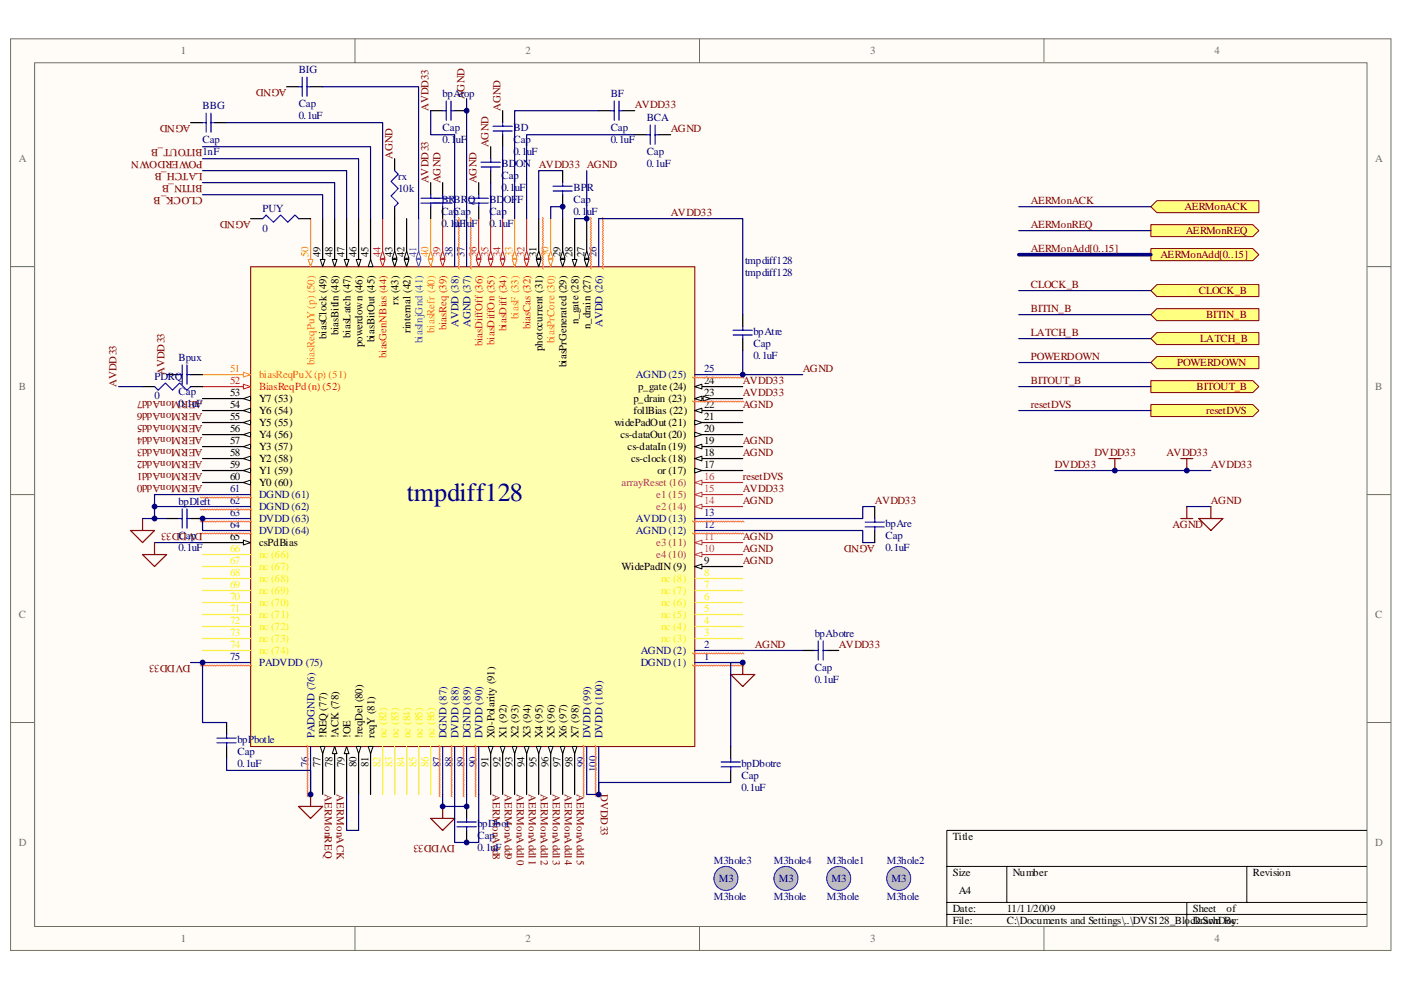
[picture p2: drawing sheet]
<svg xmlns="http://www.w3.org/2000/svg" width="297mm" height="210mm" viewBox="0 0 297 210" stroke-linecap="round" stroke-linejoin="round" font-family="sans-serif">
<path d="M2.3 8.3h292.6v193.3h-292.6z" fill="#fffcf8"/>
<path d="M2.2 8.2h292.7v193.4h-292.7z" fill="none" stroke="#706f64" stroke-width=".21"/>
<path d="M7.4 13.3h282.4v183.2h-282.4z" fill="#fffcf8"/>
<g fill="none" stroke="#706f64" stroke-width=".21">
<path d="M7.3 13.3h282.5v183.2h-282.5zM75.3 8.2v5.1M148.3 8.2v5.1M221.3 8.2v5.1M2.2 56.6h5.1M289.8 56.6h5.1M2.2 104.9h5.1M289.8 104.9h5.1M2.2 153.2h5.1M289.8 153.2h5.1M75.3 196.5v5.1M148.3 196.5v5.1"/>
<path d="M221.3 196.5v5.1"/>
</g>
<path d="M289.8 176.1h-89.1v20.4M200.7 183.8h89.1M200.7 191.4h89.1M200.7 194h89.1M213.5 183.8v7.6M251.6 191.4v5.1M264.3 183.8v7.6" fill="none" stroke="#000" stroke-width=".21"/>
<path d="M53.2 56.6h94.1v101.7h-94.1z" fill="#ffffb0"/>
<path d="M53.1 56.6h94.2v101.7h-94.2z" fill="none" stroke="#800000" stroke-width=".21"/>
<path d="M126.9 158.3v10.2" fill="none" stroke="#11037e" stroke-width=".25"/>
<path d="M126.2 158.1l.2 .2-.2 .3 .2 .2-.2 .3 .2 .2-.2 .3 .2 .3-.2 .2 .2 .3-.2 .2 .2 .3-.2 .2 .2 .3-.2 .2 .2 .3-.2 .2 .2 .3-.2 .2 .2 .3-.2 .3 .2 .2-.2 .3 .2 .2-.2 .3 .2 .2-.2 .3 .2 .3-.2 .2 .2 .3-.2 .2 .2 .3-.2 .2 .2 .3-.2 .2 .2 .3-.2 .2 .2 .3-.2 .2 .2 .3-.2 .3 .2 .2-.2 .3 .2 .2" fill="none" stroke="#ff8040" stroke-width=".21"/>
<path d="M121.8 158.3v10.2" fill="none" stroke="#000" stroke-width=".25"/>
<path d="M121.3 158.3h1l-.5 1.6z" fill="#fffcf8" stroke="#000" stroke-width=".21"/>
<path d="M119.3 158.3v10.2" fill="none" stroke="#000" stroke-width=".25"/>
<path d="M118.8 158.3h1l-.5 1.6z" fill="#fffcf8" stroke="#000" stroke-width=".21"/>
<path d="M124.4 158.3v10.2" fill="none" stroke="#11037e" stroke-width=".25"/>
<path d="M123.6 158.1l.3 .2-.3 .3 .3 .2-.3 .3 .3 .2-.3 .3 .3 .3-.3 .2 .3 .3-.3 .2 .3 .3-.3 .2 .3 .3-.3 .2 .3 .3-.3 .2 .3 .3-.3 .2 .3 .3-.3 .3 .3 .2-.3 .3 .3 .2-.3 .3 .3 .2-.3 .3 .3 .3-.3 .2 .3 .3-.3 .2 .3 .3-.3 .2 .3 .3-.3 .2 .3 .3-.3 .2 .3 .3-.3 .2 .3 .3-.3 .3 .3 .2-.3 .3 .3 .2" fill="none" stroke="#ff8040" stroke-width=".21"/>
<path d="M116.8 158.3v10.2" fill="none" stroke="#000" stroke-width=".25"/>
<path d="M116.2 158.3h1.1l-.5 1.6z" fill="#fffcf8" stroke="#000" stroke-width=".21"/>
<path d="M114.2 158.3v10.2" fill="none" stroke="#000" stroke-width=".25"/>
<path d="M113.7 158.3h1l-.5 1.6z" fill="#fffcf8" stroke="#000" stroke-width=".21"/>
<path d="M111.7 158.3v10.2" fill="none" stroke="#000" stroke-width=".25"/>
<path d="M111.1 158.3h1.1l-.5 1.6z" fill="#fffcf8" stroke="#000" stroke-width=".21"/>
<path d="M109.1 158.3v10.2" fill="none" stroke="#000" stroke-width=".25"/>
<path d="M108.6 158.3h1l-.5 1.6z" fill="#fffcf8" stroke="#000" stroke-width=".21"/>
<path d="M106.6 158.3v10.2" fill="none" stroke="#000" stroke-width=".25"/>
<path d="M106.1 158.3h1l-.5 1.6z" fill="#fffcf8" stroke="#000" stroke-width=".21"/>
<path d="M104 158.3v10.2" fill="none" stroke="#000" stroke-width=".25"/>
<path d="M103.5 158.3h1l-.5 1.6z" fill="#fffcf8" stroke="#000" stroke-width=".21"/>
<path d="M93.8 158.3v10.2M96.4 158.3v10.2M98.9 158.3v10.2M101.5 158.3v10.2" fill="none" stroke="#11037e" stroke-width=".25"/>
<path d="M93.1 158.1l.2 .2-.2 .3 .2 .2-.2 .3 .2 .2-.2 .3 .2 .3-.2 .2 .2 .3-.2 .2 .2 .3-.2 .2 .2 .3-.2 .2 .2 .3-.2 .2 .2 .3-.2 .2 .2 .3-.2 .3 .2 .2-.2 .3 .2 .2-.2 .3 .2 .2-.2 .3 .2 .3-.2 .2 .2 .3-.2 .2 .2 .3-.2 .2 .2 .3-.2 .2 .2 .3-.2 .2 .2 .3-.2 .2 .2 .3-.2 .3 .2 .2-.2 .3 .2 .2M95.6 158.1l.3 .2-.3 .3 .3 .2-.3 .3 .3 .2-.3 .3 .3 .3-.3 .2 .3 .3-.3 .2 .3 .3-.3 .2 .3 .3-.3 .2 .3 .3-.3 .2 .3 .3-.3 .2 .3 .3-.3 .3 .3 .2-.3 .3 .3 .2-.3 .3 .3 .2-.3 .3 .3 .3-.3 .2 .3 .3-.3 .2 .3 .3-.3 .2 .3 .3-.3 .2 .3 .3-.3 .2 .3 .3-.3 .2 .3 .3-.3 .3 .3 .2-.3 .3 .3 .2M98.2 158.1l.2 .2-.2 .3 .2 .2-.2 .3 .2 .2-.2 .3 .2 .3-.2 .2 .2 .3-.2 .2 .2 .3-.2 .2 .2 .3-.2 .2 .2 .3-.2 .2 .2 .3-.2 .2 .2 .3-.2 .3 .2 .2-.2 .3 .2 .2-.2 .3 .2 .2-.2 .3 .2 .3-.2 .2 .2 .3-.2 .2 .2 .3-.2 .2 .2 .3-.2 .2 .2 .3-.2 .2 .2 .3-.2 .2 .2 .3-.2 .3 .2 .2-.2 .3 .2 .2M100.7 158.1l.3 .2-.3 .3 .3 .2-.3 .3 .3 .2-.3 .3 .3 .3-.3 .2 .3 .3-.3 .2 .3 .3-.3 .2 .3 .3-.3 .2 .3 .3-.3 .2 .3 .3-.3 .2 .3 .3-.3 .3 .3 .2-.3 .3 .3 .2-.3 .3 .3 .2-.3 .3 .3 .3-.3 .2 .3 .3-.3 .2 .3 .3-.3 .2 .3 .3-.3 .2 .3 .3-.3 .2 .3 .3-.3 .2 .3 .3-.3 .3 .3 .2-.3 .3 .3 .2" fill="none" stroke="#ff8040" stroke-width=".21"/>
<path d="M81.1 158.3v10.2M83.7 158.3v10.2M86.2 158.3v10.2M88.7 158.3v10.2M91.3 158.3v10.2" fill="none" stroke="#fdf101" stroke-width=".25"/>
<path d="M78.6 158.3v10.2" fill="none" stroke="#000" stroke-width=".25"/>
<path d="M78.1 158.3h1l-.5 1.6z" fill="#fffcf8" stroke="#000" stroke-width=".21"/>
<path d="M76 158.3v10.2" fill="none" stroke="#000" stroke-width=".25"/>
<path d="M75.5 158.3h1l-.5 1.6z" fill="#fffcf8" stroke="#000" stroke-width=".21"/>
<path d="M73.5 158.3v10.2" fill="none" stroke="#000" stroke-width=".25"/>
<path d="M73.5 158.3l.5 1.6h-1z" fill="#fffcf8" stroke="#000" stroke-width=".21"/>
<path d="M70.9 158.3v10.2" fill="none" stroke="#000" stroke-width=".25"/>
<path d="M70.9 158.3l.6 1.6h-1.1z" fill="#fffcf8" stroke="#000" stroke-width=".21"/>
<path d="M68.4 158.3v10.2" fill="none" stroke="#000" stroke-width=".25"/>
<path d="M67.9 158.3h1l-.5 1.6z" fill="#fffcf8" stroke="#000" stroke-width=".21"/>
<path d="M42.9 140.5h10.2M65.8 158.3v10.2" fill="none" stroke="#11037e" stroke-width=".25"/>
<path d="M42.4 141l.3 .3 .2-.3 .3 .3 .3-.3 .2 .3 .3-.3 .2 .3 .3-.3 .2 .3 .3-.3 .2 .3 .3-.3 .2 .3 .3-.3 .3 .3 .2-.3 .3 .3 .2-.3 .3 .3 .2-.3 .3 .3 .2-.3 .3 .3 .3-.3 .2 .3 .3-.3 .2 .3 .3-.3 .2 .3 .3-.3 .2 .3 .3-.3 .2 .3 .3-.3 .2 .3 .3-.3 .3 .3 .2-.3 .3 .3 .2-.3 .3 .3 .2-.3 .3 .3M65.1 158.1l.2 .2-.2 .3 .2 .2-.2 .3 .2 .2-.2 .3 .2 .3-.2 .2 .2 .3-.2 .2 .2 .3-.2 .2 .2 .3-.2 .2 .2 .3-.2 .2 .2 .3-.2 .2 .2 .3-.2 .3 .2 .2-.2 .3 .2 .2-.2 .3 .2 .2-.2 .3 .2 .3-.2 .2 .2 .3-.2 .2 .2 .3-.2 .2 .2 .3-.2 .2 .2 .3-.2 .2 .2 .3-.2 .2 .2 .3-.2 .3 .2 .2-.2 .3 .2 .2" fill="none" stroke="#ff8040" stroke-width=".21"/>
<path d="M42.9 117.6h10.2M42.9 132.9h10.2M42.9 138h10.2M42.9 135.4h10.2M42.9 130.3h10.2M42.9 127.8h10.2M42.9 125.2h10.2M42.9 122.7h10.2M42.9 120.2h10.2" fill="none" stroke="#fdf101" stroke-width=".25"/>
<path d="M42.9 115.1h10.2" fill="none" stroke="#000" stroke-width=".25"/>
<path d="M51.6 114.6l1.5 .5-1.5 .5z" fill="#fffcf8" stroke="#000" stroke-width=".21"/>
<path d="M42.9 112.5h10.2M42.9 110h10.2M42.9 107.4h10.2M42.9 104.9h10.2" fill="none" stroke="#11037e" stroke-width=".25"/>
<path d="M42.4 113l.3 .3 .2-.3 .3 .3 .3-.3 .2 .3 .3-.3 .2 .3 .3-.3 .2 .3 .3-.3 .2 .3 .3-.3 .2 .3 .3-.3 .3 .3 .2-.3 .3 .3 .2-.3 .3 .3 .2-.3 .3 .3 .2-.3 .3 .3 .3-.3 .2 .3 .3-.3 .2 .3 .3-.3 .2 .3 .3-.3 .2 .3 .3-.3 .2 .3 .3-.3 .2 .3 .3-.3 .3 .3 .2-.3 .3 .3 .2-.3 .3 .3 .2-.3 .3 .3M42.4 110.5l.3 .2 .2-.2 .3 .2 .3-.2 .2 .2 .3-.2 .2 .2 .3-.2 .2 .2 .3-.2 .2 .2 .3-.2 .2 .2 .3-.2 .3 .2 .2-.2 .3 .2 .2-.2 .3 .2 .2-.2 .3 .2 .2-.2 .3 .2 .3-.2 .2 .2 .3-.2 .2 .2 .3-.2 .2 .2 .3-.2 .2 .2 .3-.2 .2 .2 .3-.2 .2 .2 .3-.2 .3 .2 .2-.2 .3 .2 .2-.2 .3 .2 .2-.2 .3 .2M42.4 107.9l.3 .3 .2-.3 .3 .3 .3-.3 .2 .3 .3-.3 .2 .3 .3-.3 .2 .3 .3-.3 .2 .3 .3-.3 .2 .3 .3-.3 .3 .3 .2-.3 .3 .3 .2-.3 .3 .3 .2-.3 .3 .3 .2-.3 .3 .3 .3-.3 .2 .3 .3-.3 .2 .3 .3-.3 .2 .3 .3-.3 .2 .3 .3-.3 .2 .3 .3-.3 .2 .3 .3-.3 .3 .3 .2-.3 .3 .3 .2-.3 .3 .3 .2-.3 .3 .3M42.4 105.4l.3 .3 .2-.3 .3 .3 .3-.3 .2 .3 .3-.3 .2 .3 .3-.3 .2 .3 .3-.3 .2 .3 .3-.3 .2 .3 .3-.3 .3 .3 .2-.3 .3 .3 .2-.3 .3 .3 .2-.3 .3 .3 .2-.3 .3 .3 .3-.3 .2 .3 .3-.3 .2 .3 .3-.3 .2 .3 .3-.3 .2 .3 .3-.3 .2 .3 .3-.3 .2 .3 .3-.3 .3 .3 .2-.3 .3 .3 .2-.3 .3 .3 .2-.3 .3 .3" fill="none" stroke="#ff8040" stroke-width=".21"/>
<path d="M42.9 102.3h10.2" fill="none" stroke="#000" stroke-width=".25"/>
<path d="M51.6 102.3l1.5-.5v1.1z" fill="#fffcf8" stroke="#000" stroke-width=".21"/>
<path d="M42.9 99.8h10.2" fill="none" stroke="#000" stroke-width=".25"/>
<path d="M51.6 99.8l1.5-.5v1z" fill="#fffcf8" stroke="#000" stroke-width=".21"/>
<path d="M42.9 97.3h10.2" fill="none" stroke="#000" stroke-width=".25"/>
<path d="M51.6 97.3l1.5-.5v1z" fill="#fffcf8" stroke="#000" stroke-width=".21"/>
<path d="M42.9 94.7h10.2" fill="none" stroke="#000" stroke-width=".25"/>
<path d="M51.6 94.7l1.5-.5v1z" fill="#fffcf8" stroke="#000" stroke-width=".21"/>
<path d="M42.9 92.2h10.2" fill="none" stroke="#000" stroke-width=".25"/>
<path d="M51.6 92.2l1.5-.5v1z" fill="#fffcf8" stroke="#000" stroke-width=".21"/>
<path d="M42.9 89.6h10.2" fill="none" stroke="#000" stroke-width=".25"/>
<path d="M51.6 89.6l1.5-.5v1z" fill="#fffcf8" stroke="#000" stroke-width=".21"/>
<path d="M42.9 87.1h10.2" fill="none" stroke="#000" stroke-width=".25"/>
<path d="M51.6 87.1l1.5-.5v1z" fill="#fffcf8" stroke="#000" stroke-width=".21"/>
<path d="M42.9 84.5h10.2" fill="none" stroke="#000" stroke-width=".25"/>
<path d="M51.6 84.5l1.5-.5v1z" fill="#fffcf8" stroke="#000" stroke-width=".21"/>
<path d="M42.9 82h10.2" fill="none" stroke="#ee0e22" stroke-width=".25"/>
<path d="M51.6 81.5l1.5 .5-1.5 .5z" fill="#fffcf8" stroke="#ee0e22" stroke-width=".21"/>
<path d="M42.9 79.5h10.2" fill="none" stroke="#fd8400" stroke-width=".25"/>
<path d="M51.6 79l1.5 .5-1.5 .5z" fill="#fffcf8" stroke="#fd8400" stroke-width=".21"/>
<path d="M70.9 46.4v10.2" fill="none" stroke="#000" stroke-width=".25"/>
<path d="M70.4 55h1.1l-.6 1.6z" fill="#fffcf8" stroke="#000" stroke-width=".21"/>
<path d="M65.8 46.4v10.2" fill="none" stroke="#fd8400" stroke-width=".25"/>
<path d="M65.3 55h1.1l-.6 1.6z" fill="#fffcf8" stroke="#fd8400" stroke-width=".21"/>
<path d="M68.4 46.4v10.2" fill="none" stroke="#000" stroke-width=".25"/>
<path d="M67.9 55h1l-.5 1.6z" fill="#fffcf8" stroke="#000" stroke-width=".21"/>
<path d="M147.3 138h10.2M147.3 140.5h10.2" fill="none" stroke="#11037e" stroke-width=".25"/>
<path d="M146.8 138.5l.2 .2 .3-.2 .2 .2 .3-.2 .3 .2 .2-.2 .3 .2 .2-.2 .3 .2 .2-.2 .3 .2 .2-.2 .3 .2 .2-.2 .3 .2 .3-.2 .2 .2 .3-.2 .2 .2 .3-.2 .2 .2 .3-.2 .2 .2 .3-.2 .2 .2 .3-.2 .2 .2 .3-.2 .3 .2 .2-.2 .3 .2 .2-.2 .3 .2 .2-.2 .3 .2 .3-.2 .2 .2 .3-.2 .2 .2 .3-.2 .2 .2 .3-.2 .2 .2M146.8 141l.2 .3 .3-.3 .2 .3 .3-.3 .3 .3 .2-.3 .3 .3 .2-.3 .3 .3 .2-.3 .3 .3 .2-.3 .3 .3 .2-.3 .3 .3 .3-.3 .2 .3 .3-.3 .2 .3 .3-.3 .2 .3 .3-.3 .2 .3 .3-.3 .2 .3 .3-.3 .2 .3 .3-.3 .3 .3 .2-.3 .3 .3 .2-.3 .3 .3 .2-.3 .3 .3 .3-.3 .2 .3 .3-.3 .2 .3 .3-.3 .2 .3 .3-.3 .2 .3" fill="none" stroke="#ff8040" stroke-width=".21"/>
<path d="M147.3 135.4h10.2M147.3 130.3h10.2M147.3 132.9h10.2M147.3 127.8h10.2M147.3 125.2h10.2M147.3 122.7h10.2" fill="none" stroke="#fdf101" stroke-width=".25"/>
<path d="M147.3 120.2h10.2" fill="none" stroke="#000" stroke-width=".25"/>
<path d="M147.3 120.2l1.5-.5v1z" fill="#fffcf8" stroke="#000" stroke-width=".21"/>
<path d="M147.3 117.6h10.2" fill="none" stroke="#da2467" stroke-width=".25"/>
<path d="M147.3 117.6l1.5-.5v1z" fill="#fffcf8" stroke="#da2467" stroke-width=".21"/>
<path d="M147.3 115.1h10.2" fill="none" stroke="#da2467" stroke-width=".25"/>
<path d="M147.3 115.1l1.5-.5v1z" fill="#fffcf8" stroke="#da2467" stroke-width=".21"/>
<path d="M147.3 112.5h10.2M147.3 110h10.2" fill="none" stroke="#11037e" stroke-width=".25"/>
<path d="M146.8 113l.2 .3 .3-.3 .2 .3 .3-.3 .3 .3 .2-.3 .3 .3 .2-.3 .3 .3 .2-.3 .3 .3 .2-.3 .3 .3 .2-.3 .3 .3 .3-.3 .2 .3 .3-.3 .2 .3 .3-.3 .2 .3 .3-.3 .2 .3 .3-.3 .2 .3 .3-.3 .2 .3 .3-.3 .3 .3 .2-.3 .3 .3 .2-.3 .3 .3 .2-.3 .3 .3 .3-.3 .2 .3 .3-.3 .2 .3 .3-.3 .2 .3 .3-.3 .2 .3M146.8 110.5l.2 .2 .3-.2 .2 .2 .3-.2 .3 .2 .2-.2 .3 .2 .2-.2 .3 .2 .2-.2 .3 .2 .2-.2 .3 .2 .2-.2 .3 .2 .3-.2 .2 .2 .3-.2 .2 .2 .3-.2 .2 .2 .3-.2 .2 .2 .3-.2 .2 .2 .3-.2 .2 .2 .3-.2 .3 .2 .2-.2 .3 .2 .2-.2 .3 .2 .2-.2 .3 .2 .3-.2 .2 .2 .3-.2 .2 .2 .3-.2 .2 .2 .3-.2 .2 .2" fill="none" stroke="#ff8040" stroke-width=".21"/>
<path d="M147.3 107.4h10.2" fill="none" stroke="#da2467" stroke-width=".25"/>
<path d="M147.3 107.4l1.5-.5v1z" fill="#fffcf8" stroke="#da2467" stroke-width=".21"/>
<path d="M147.3 104.9h10.2" fill="none" stroke="#da2467" stroke-width=".25"/>
<path d="M147.3 104.9l1.5-.5v1z" fill="#fffcf8" stroke="#da2467" stroke-width=".21"/>
<path d="M147.3 102.3h10.2" fill="none" stroke="#da2467" stroke-width=".25"/>
<path d="M147.3 102.3l1.5-.5v1.1z" fill="#fffcf8" stroke="#da2467" stroke-width=".21"/>
<path d="M147.3 99.8h10.2" fill="none" stroke="#000" stroke-width=".25"/>
<path d="M147.3 99.3l1.5 .5-1.5 .5z" fill="#fffcf8" stroke="#000" stroke-width=".21"/>
<path d="M147.3 97.3h10.2" fill="none" stroke="#000" stroke-width=".25"/>
<path d="M147.3 97.3l1.5-.5v1z" fill="#fffcf8" stroke="#000" stroke-width=".21"/>
<path d="M147.3 94.7h10.2" fill="none" stroke="#000" stroke-width=".25"/>
<path d="M147.3 94.7l1.5-.5v1z" fill="#fffcf8" stroke="#000" stroke-width=".21"/>
<path d="M147.3 92.2h10.2" fill="none" stroke="#000" stroke-width=".25"/>
<path d="M147.3 91.7l1.5 .5-1.5 .5z" fill="#fffcf8" stroke="#000" stroke-width=".21"/>
<path d="M147.3 87.1h10.2" fill="none" stroke="#000" stroke-width=".25"/>
<path d="M147.3 87.1l1.5-.5v1z" fill="#fffcf8" stroke="#000" stroke-width=".21"/>
<path d="M147.3 89.6h10.2" fill="none" stroke="#000" stroke-width=".25"/>
<path d="M147.3 89.1l1.5 .5-1.5 .5z" fill="#fffcf8" stroke="#000" stroke-width=".21"/>
<path d="M147.3 84.5h10.2" fill="none" stroke="#000" stroke-width=".25"/>
<g fill="#fffcf8" stroke="#000" stroke-width=".21">
<path d="M147.3 84.5l1.5-.5v1z"/>
<path d="M149.1 84l1.5 .5-1.5 .5z"/>
</g>
<path d="M146.8 85l.2 .3 .3-.3 .2 .3 .3-.3 .3 .3 .2-.3 .3 .3 .2-.3 .3 .3 .2-.3 .3 .3 .2-.3 .3 .3 .2-.3 .3 .3 .3-.3 .2 .3 .3-.3 .2 .3 .3-.3 .2 .3 .3-.3 .2 .3 .3-.3 .2 .3 .3-.3 .2 .3 .3-.3 .3 .3 .2-.3 .3 .3 .2-.3 .3 .3 .2-.3 .3 .3 .3-.3 .2 .3 .3-.3 .2 .3 .3-.3 .2 .3 .3-.3 .2 .3" fill="none" stroke="#ff8040" stroke-width=".21"/>
<path d="M147.3 82h10.2" fill="none" stroke="#000" stroke-width=".25"/>
<path d="M147.3 82l1.5-.5v1z" fill="#fffcf8" stroke="#000" stroke-width=".21"/>
<path d="M126.9 46.4v10.2M147.3 79.5h10.2" fill="none" stroke="#11037e" stroke-width=".25"/>
<path d="M127.7 46.1l.2 .3-.2 .2 .2 .3-.2 .2 .2 .3-.2 .2 .2 .3-.2 .3 .2 .2-.2 .3 .2 .2-.2 .3 .2 .2-.2 .3 .2 .2-.2 .3 .2 .2-.2 .3 .2 .2-.2 .3 .2 .3-.2 .2 .2 .3-.2 .2 .2 .3-.2 .2 .2 .3-.2 .3 .2 .2-.2 .3 .2 .2-.2 .3 .2 .2-.2 .3 .2 .2-.2 .3 .2 .2-.2 .3 .2 .2-.2 .3 .2 .3-.2 .2 .2 .3M146.8 80l.2 .2 .3-.2 .2 .2 .3-.2 .3 .2 .2-.2 .3 .2 .2-.2 .3 .2 .2-.2 .3 .2 .2-.2 .3 .2 .2-.2 .3 .2 .3-.2 .2 .2 .3-.2 .2 .2 .3-.2 .2 .2 .3-.2 .2 .2 .3-.2 .2 .2 .3-.2 .2 .2 .3-.2 .3 .2 .2-.2 .3 .2 .2-.2 .3 .2 .2-.2 .3 .2 .3-.2 .2 .2 .3-.2 .2 .2 .3-.2 .2 .2 .3-.2 .2 .2" fill="none" stroke="#ff8040" stroke-width=".21"/>
<path d="M124.4 46.4v10.2" fill="none" stroke="#000" stroke-width=".25"/>
<g fill="#fffcf8" stroke="#000" stroke-width=".21">
<path d="M123.9 55h1l-.5 1.6z"/>
<path d="M124.4 53.3l.5 1.5h-1z"/>
</g>
<path d="M125.2 46.1l.2 .3-.2 .2 .2 .3-.2 .2 .2 .3-.2 .2 .2 .3-.2 .3 .2 .2-.2 .3 .2 .2-.2 .3 .2 .2-.2 .3 .2 .2-.2 .3 .2 .2-.2 .3 .2 .2-.2 .3 .2 .3-.2 .2 .2 .3-.2 .2 .2 .3-.2 .2 .2 .3-.2 .3 .2 .2-.2 .3 .2 .2-.2 .3 .2 .2-.2 .3 .2 .2-.2 .3 .2 .2-.2 .3 .2 .2-.2 .3 .2 .3-.2 .2 .2 .3" fill="none" stroke="#ff8040" stroke-width=".21"/>
<path d="M121.8 46.4v10.2" fill="none" stroke="#000" stroke-width=".25"/>
<path d="M121.3 55h1l-.5 1.6z" fill="#fffcf8" stroke="#000" stroke-width=".21"/>
<path d="M119.3 46.4v10.2" fill="none" stroke="#000" stroke-width=".25"/>
<g fill="#fffcf8" stroke="#000" stroke-width=".21">
<path d="M118.8 55h1l-.5 1.6z"/>
<path d="M119.3 53.3l.5 1.5h-1z"/>
</g>
<path d="M116.8 46.4v10.2" fill="none" stroke="#fd8400" stroke-width=".25"/>
<g fill="#fffcf8" stroke="#fd8400" stroke-width=".21">
<path d="M116.2 55h1.1l-.5 1.6z"/>
<path d="M116.8 53.3l.5 1.5h-1.1z"/>
</g>
<path d="M114.2 46.4v10.2" fill="none" stroke="#000" stroke-width=".25"/>
<g fill="#fffcf8" stroke="#000" stroke-width=".21">
<path d="M113.7 55h1l-.5 1.6z"/>
<path d="M114.2 53.3l.5 1.5h-1z"/>
</g>
<path d="M115 46.1l.2 .3-.2 .2 .2 .3-.2 .2 .2 .3-.2 .2 .2 .3-.2 .3 .2 .2-.2 .3 .2 .2-.2 .3 .2 .2-.2 .3 .2 .2-.2 .3 .2 .2-.2 .3 .2 .2-.2 .3 .2 .3-.2 .2 .2 .3-.2 .2 .2 .3-.2 .2 .2 .3-.2 .3 .2 .2-.2 .3 .2 .2-.2 .3 .2 .2-.2 .3 .2 .2-.2 .3 .2 .2-.2 .3 .2 .2-.2 .3 .2 .3-.2 .2 .2 .3" fill="none" stroke="#ff8040" stroke-width=".21"/>
<path d="M111.7 46.4v10.2" fill="none" stroke="#ee0e22" stroke-width=".25"/>
<g fill="#fffcf8" stroke="#ee0e22" stroke-width=".21">
<path d="M111.1 55h1.1l-.5 1.6z"/>
<path d="M111.7 53.3l.5 1.5h-1.1z"/>
</g>
<path d="M109.1 46.4v10.2" fill="none" stroke="#fd8400" stroke-width=".25"/>
<g fill="#fffcf8" stroke="#fd8400" stroke-width=".21">
<path d="M108.6 55h1l-.5 1.6z"/>
<path d="M109.1 53.3l.5 1.5h-1z"/>
</g>
<path d="M106.6 46.4v10.2" fill="none" stroke="#ee0e22" stroke-width=".25"/>
<g fill="#fffcf8" stroke="#ee0e22" stroke-width=".21">
<path d="M106.1 55h1l-.5 1.6z"/>
<path d="M106.6 53.3l.5 1.5h-1z"/>
</g>
<path d="M104 46.4v10.2" fill="none" stroke="#ee0e22" stroke-width=".25"/>
<g fill="#fffcf8" stroke="#ee0e22" stroke-width=".21">
<path d="M103.5 55h1l-.5 1.6z"/>
<path d="M104 53.3l.5 1.5h-1z"/>
</g>
<path d="M101.5 46.4v10.2" fill="none" stroke="#ee0e22" stroke-width=".25"/>
<g fill="#fffcf8" stroke="#ee0e22" stroke-width=".21">
<path d="M101 55h1l-.5 1.6z"/>
<path d="M101.5 53.3l.5 1.5h-1z"/>
</g>
<path d="M96.4 46.4v10.2M98.9 46.4v10.2" fill="none" stroke="#11037e" stroke-width=".25"/>
<path d="M97.2 46.1l.2 .3-.2 .2 .2 .3-.2 .2 .2 .3-.2 .2 .2 .3-.2 .3 .2 .2-.2 .3 .2 .2-.2 .3 .2 .2-.2 .3 .2 .2-.2 .3 .2 .2-.2 .3 .2 .2-.2 .3 .2 .3-.2 .2 .2 .3-.2 .2 .2 .3-.2 .2 .2 .3-.2 .3 .2 .2-.2 .3 .2 .2-.2 .3 .2 .2-.2 .3 .2 .2-.2 .3 .2 .2-.2 .3 .2 .2-.2 .3 .2 .3-.2 .2 .2 .3M99.7 46.1l.2 .3-.2 .2 .2 .3-.2 .2 .2 .3-.2 .2 .2 .3-.2 .3 .2 .2-.2 .3 .2 .2-.2 .3 .2 .2-.2 .3 .2 .2-.2 .3 .2 .2-.2 .3 .2 .2-.2 .3 .2 .3-.2 .2 .2 .3-.2 .2 .2 .3-.2 .2 .2 .3-.2 .3 .2 .2-.2 .3 .2 .2-.2 .3 .2 .2-.2 .3 .2 .2-.2 .3 .2 .2-.2 .3 .2 .2-.2 .3 .2 .3-.2 .2 .2 .3" fill="none" stroke="#ff8040" stroke-width=".21"/>
<path d="M93.8 46.4v10.2" fill="none" stroke="#ee0e22" stroke-width=".25"/>
<g fill="#fffcf8" stroke="#ee0e22" stroke-width=".21">
<path d="M93.3 55h1.1l-.6 1.6z"/>
<path d="M93.8 53.3l.6 1.5h-1.1z"/>
</g>
<path d="M91.3 46.4v10.2" fill="none" stroke="#fd8400" stroke-width=".25"/>
<g fill="#fffcf8" stroke="#fd8400" stroke-width=".21">
<path d="M90.8 55h1l-.5 1.6z"/>
<path d="M91.3 53.3l.5 1.5h-1z"/>
</g>
<path d="M88.7 46.4v10.2" fill="none" stroke="#009cca" stroke-width=".25"/>
<g fill="#fffcf8" stroke="#009cca" stroke-width=".21">
<path d="M88.2 55h1.1l-.6 1.6z"/>
<path d="M88.7 53.3l.6 1.5h-1.1z"/>
</g>
<path d="M86.2 46.4v10.2" fill="none" stroke="#000" stroke-width=".25"/>
<g fill="#fffcf8" stroke="#000" stroke-width=".21">
<path d="M85.7 55h1l-.5 1.6z"/>
<path d="M86.2 53.3l.5 1.5h-1z"/>
</g>
<path d="M83.7 46.4v10.2" fill="none" stroke="#000" stroke-width=".25"/>
<g fill="#fffcf8" stroke="#000" stroke-width=".21">
<path d="M83.2 55h1l-.5 1.6z"/>
<path d="M83.7 53.3l.5 1.5h-1z"/>
</g>
<path d="M81.1 46.4v10.2" fill="none" stroke="#ee0e22" stroke-width=".25"/>
<g fill="#fffcf8" stroke="#ee0e22" stroke-width=".21">
<path d="M80.6 55h1l-.5 1.6z"/>
<path d="M81.1 53.3l.5 1.5h-1z"/>
</g>
<path d="M78.6 46.4v10.2" fill="none" stroke="#000" stroke-width=".25"/>
<path d="M78.6 55l.5 1.6h-1z" fill="#fffcf8" stroke="#000" stroke-width=".21"/>
<path d="M76 46.4v10.2" fill="none" stroke="#000" stroke-width=".25"/>
<path d="M75.5 55h1l-.5 1.6z" fill="#fffcf8" stroke="#000" stroke-width=".21"/>
<path d="M73.5 46.4v10.2" fill="none" stroke="#000" stroke-width=".25"/>
<path d="M73 55h1l-.5 1.6z" fill="#fffcf8" stroke="#000" stroke-width=".21"/>
<g fill="#c0c0c0" stroke="#00f" stroke-width=".21">
<circle cx="177.8" cy="186.3" r="2.55"/>
<circle cx="190.6" cy="186.3" r="2.55"/>
<circle cx="153.9" cy="186.3" r="2.55"/>
<circle cx="166.6" cy="186.3" r="2.55"/>
</g>
<g fill="none" stroke="#000" stroke-width=".25">
<path d="M60.8 18.4h2.5M65.8 18.4h2.6M40.4 26h2.5M45.5 26h2.5M83.7 33.7v2.5M91.3 23.5h2.5M91.3 38.7v2.6M93.8 38.7v2.6M96.4 23.5h2.5M101.5 38.7v2.6M104 31.1v2.6M104 36.2v2.5"/>
<path d="M106.6 23.5v2.5M106.6 28.6v2.5M119.3 36.2v2.5M126.9 23.5h2.6M132 23.5h2.6M134.6 28.6h2.5M139.7 28.6h2.5M53.1 46.4h2.6M63.3 46.4h2.5M83.7 43.8v2.6M91.3 43.8v2.6M93.8 43.8v2.6"/>
<path d="M101.5 43.8v2.6M119.3 41.3v2.5M35.3 79.5h2.6M40.4 79.5h2.5M157.5 66.7v2.6M157.5 71.8v2.6M30.2 82h2.6M40.4 82h2.5M35.3 110h2.6M40.4 110h2.5M185.5 107.4v2.6M185.5 112.5v2.6"/>
<path d="M170.2 138h2.5M175.3 138h2.5M48 153.2v2.6M48 158.3v2.6M154.9 158.3v2.6M98.9 171v2.6M98.9 176.1v2.6M154.9 163.4v2.6"/>
</g>
<g fill="none" stroke="#00f" stroke-width=".25">
<path d="M63.3 18.4h.8M64.1 16.4v4M65.1 16.4v4M65.1 18.4h.7M42.9 26h.8M43.7 24v4M44.7 24v4M44.7 26h.8M83.7 36.2l.7 .8-1.5 1.5 1.5 1.5-1.5 1.6 1.5 1.5-.7 .7M93.8 23.5h.8M94.6 21.4v4.1M95.6 23.5h.8"/>
<path d="M95.6 21.4v4.1M102 34.4h4.1M102 35.4h4.1M104 33.7v.7M104 35.4v.8M104.5 26.8h4.1M104.5 27.8h4.1M106.6 26v.8M106.6 27.8v.8M117.3 39.5h4M119.3 38.7v.8M129.5 23.5h.7"/>
<path d="M130.2 21.4v4.1M131.3 21.4v4.1M131.3 23.5h.7M137.1 28.6h.8M137.9 26.5v4.1M138.9 26.5v4.1M138.9 28.6h.8M55.7 46.4l.7-.8 1.6 1.5 1.5-1.5 1.5 1.5 1.5-1.5 .8 .8M89.3 42.1h6.6M89.3 43.1h6.6M91.3 41.3v.8M91.3 43.1v.7"/>
<path d="M93.8 41.3v.8M93.8 43.1v.7M99.4 42.1h4.1M99.4 43.1h4.1M101.5 41.3v.8M101.5 43.1v.7M117.3 40.5h4M119.3 40.5v.8M37.9 79.5h.7M38.6 77.4v4.1M39.6 77.4v4.1M39.6 79.5h.8"/>
<path d="M155.4 70h4.1M155.4 71.1h4.1M157.5 69.3v.7M157.5 71.1v.7M32.8 82l.7 .8 1.6-1.6 1.5 1.6 1.5-1.6 1.5 1.6 .8-.8M37.9 110h.7M38.6 107.9v4.1M39.6 107.9v4.1M39.6 110h.8M183.4 110.7h4.1M183.4 111.8h4.1M185.5 110v.7"/>
<path d="M185.5 111.8v.7M172.7 138h.8M173.5 135.9v4.1M174.5 135.9v4.1M174.5 138h.8M46 156.5h4.1M46 157.6h4.1M48 155.8v.7M48 157.6v.7M96.9 174.3h4.1M96.9 175.4h4.1M98.9 173.6v.7"/>
<path d="M98.9 175.4v.7M152.9 161.6h4.1M152.9 162.6h4.1M154.9 160.9v.7M154.9 162.6v.8"/>
</g>
<path d="M27.7 112.5h5.1l-2.6 2.6zM30.2 110v2.5M30.2 117.6h5.1l-2.5 2.6zM32.8 115.1v2.5M154.9 143.1h5.1l-2.5 2.5zM157.5 140.5v2.6M63.3 171h5.1l-2.6 2.6zM65.8 168.5v2.5M91.3 173.6h5.1l-2.6 2.5zM93.8 171v2.6" fill="none" stroke="#800000" stroke-width=".25"/>
<g fill="none" stroke="#000080" stroke-width=".25">
<path d="M68.4 18.4h20.3v28M42.9 38.7h28v7.7M42.9 36.2h30.6v10.2M42.9 33.7h33.1v12.7M42.9 31.1h35.7v15.3M48 26h33.1v20.4M91.3 23.5v5.1h5.1v17.8M98.9 20.9v25.5M104 38.7v7.7M106.6 31.1v15.3M119.3 36.2h-5.1v10.2M124.4 36.2v10.2h-2.6"/>
<path d="M126.9 23.5h-17.8v22.9M134.6 28.6h-22.9v17.8M42.9 41.3h25.5v5.1M116.8 46.4v-2.6h2.5v2.6M126.9 46.4h30.6v20.3M157.5 74.4v5.1h12.7M25.1 82h5.1M30.2 110h5.1M32.8 115.1h10.1M32.8 107.4v2.6M42.9 104.9h-10.1v2.5h10.1M42.9 110v2.5"/>
<path d="M157.5 112.5h25.4v2.6h2.6M185.5 107.4h-2.6v2.6h-25.4M157.5 138h12.7M40.4 140.5h2.5v12.7h5.1M157.5 140.5h-2.6v17.8M48 160.9v2.5h17.8v5.1M73.5 168.5v7.6h2.5v-7.6M93.8 168.5v2.5h5.1v-2.5M96.4 168.5v10.2h5.1v-10.2M154.9 166h-28v2.5h-2.5"/>
</g>
<path d="M244 52.7h21.6l1.3 1.3-1.3 1.3h-21.6z" fill-rule="evenodd" fill="#ffff80" stroke="#800000" stroke-width=".21"/>
<path d="M216 54h28" fill="none" stroke="#000080" stroke-width=".76"/>
<g fill="#ffff80" stroke="#800000" stroke-width=".21">
<path d="M244 47.6h21.6l1.3 1.3-1.3 1.3h-21.6z" fill-rule="evenodd"/>
<path d="M245.3 42.6h21.6v2.5h-21.6l-1.3-1.3z" fill-rule="evenodd"/>
</g>
<path d="M216 48.9h28M216 43.8h28" fill="none" stroke="#000080" stroke-width=".25"/>
<g fill="#ffff80" stroke="#800000" stroke-width=".21">
<path d="M245.3 60.4h21.6v2.5h-21.6l-1.3-1.3z" fill-rule="evenodd"/>
<path d="M245.3 65.5h21.6v2.5h-21.6l-1.3-1.3z" fill-rule="evenodd"/>
<path d="M245.3 70.5h21.6v2.6h-21.6l-1.3-1.3z" fill-rule="evenodd"/>
<path d="M245.3 75.6h21.6v2.6h-21.6l-1.3-1.3z" fill-rule="evenodd"/>
<path d="M244 80.7h21.6l1.3 1.3-1.3 1.3h-21.6z" fill-rule="evenodd"/>
</g>
<path d="M216 66.7h28M216 61.6h28M216 76.9h28M216 71.8h28M216 82h28M223.6 99.8h33.1M251.6 107.4h5.1" fill="none" stroke="#000080" stroke-width=".25"/>
<path d="M235.1 97.3h2.5M236.4 97.3v2.5M250.4 97.3h2.5M251.6 97.3v2.5M250.4 110h2.5M251.6 107.4v2.6" fill="none" stroke="#800000" stroke-width=".25"/>
<path d="M244 85.8h21.6l1.3 1.3-1.3 1.2h-21.6z" fill-rule="evenodd" fill="#ffff80" stroke="#800000" stroke-width=".21"/>
<path d="M216 87.1h28" fill="none" stroke="#000080" stroke-width=".25"/>
<path d="M254.2 110h5.1l-2.6 2.5zM256.7 107.4v2.6" fill="none" stroke="#800000" stroke-width=".25"/>
<g fill="#000080" stroke="#000080" stroke-width=".21">
<circle cx="32.8" cy="110" r=".51"/>
<circle cx="32.8" cy="107.4" r=".51"/>
<circle cx="42.9" cy="140.5" r=".51"/>
<circle cx="42.9" cy="110" r=".51"/>
<circle cx="65.8" cy="168.5" r=".51"/>
<circle cx="93.9" cy="171" r=".51"/>
<circle cx="98.9" cy="178.7" r=".51"/>
<circle cx="98.9" cy="171" r=".51"/>
<circle cx="98.9" cy="23.5" r=".51"/>
<circle cx="119.3" cy="43.8" r=".51"/>
<circle cx="124.4" cy="46.4" r=".51"/>
<circle cx="126.9" cy="168.5" r=".51"/>
<circle cx="157.5" cy="140.5" r=".51"/>
<circle cx="157.5" cy="79.5" r=".51"/>
<circle cx="236.4" cy="99.8" r=".51"/>
<circle cx="251.6" cy="99.8" r=".51"/>
</g>
<text font-size="5.5" fill="#000080" x="86.2" y="106.3">tmpdiff128</text>
<g font-size="2.3" fill="#706f64">
<text x="38.4" y="11.5">1</text>
<text x="111.4" y="11.5">2</text>
<text x="184.5" y="11.5">3</text>
<text x="257.5" y="11.5">4</text>
<text x="4" y="34.4">A</text>
<text x="291.6" y="34.4">A</text>
<text x="4" y="82.7">B</text>
<text x="291.6" y="82.7">B</text>
<text x="4" y="131">C</text>
<text x="291.6" y="131">C</text>
<text x="4" y="179.4">D</text>
<text x="291.6" y="179.4">D</text>
<text x="38.4" y="199.7">1</text>
<text x="111.4" y="199.7">2</text>
<text x="184.5" y="199.7">3</text>
<text x="257.5" y="199.7">4</text>
</g>
<g font-size="2.3" fill="#000080">
<text x="63.3" y="15.5">BIG</text>
<text x="43" y="23.2">BBG</text>
<text x="63.3" y="22.6">Cap</text>
<text x="93.8" y="20.6">bpAtop</text>
<text x="129.5" y="20.6">BF</text>
<text x="63.3" y="25.2">0.1uF</text>
<text x="93.8" y="27.7">Cap</text>
<text x="108.9" y="27.7">BD</text>
<text x="129.5" y="27.7">Cap</text>
<text x="137.1" y="25.7">BCA</text>
<text x="43" y="32.8">1nF</text>
<text x="43" y="30.3">Cap</text>
<text x="93.8" y="30.3">0.1uF</text>
<text x="106.3" y="35.4">BDON</text>
<text x="108.9" y="32.8">0.1uF</text>
<text x="108.9" y="30.3">Cap</text>
<text x="129.5" y="30.3">0.1uF</text>
<text x="137.1" y="35.4">0.1uF</text>
<text x="137.1" y="32.8">Cap</text>
<text x="84.5" y="40.7">10k</text>
<text x="84.5" y="38.2">rx</text>
<text x="106.3" y="40.5">0.1uF</text>
<text x="106.3" y="37.9">Cap</text>
<text x="121.6" y="40.5">BPR</text>
<text x="55.7" y="45">PUY</text>
<text x="93.6" y="43">BRBRQ</text>
<text x="93.6" y="45.6">Cap</text>
<text x="96.2" y="45.6">Cap</text>
<text x="103.8" y="43">BDOFF</text>
<text x="103.8" y="45.6">Cap</text>
<text x="121.6" y="45.6">0.1uF</text>
<text x="121.6" y="43">Cap</text>
<text x="55.7" y="49.1">0</text>
<text x="93.6" y="48.1">0.1uF</text>
<text x="96.2" y="48.1">0.1uF</text>
<text x="103.8" y="48.1">0.1uF</text>
<text x="158" y="56">tmpdiff128</text>
<text x="158" y="58.5">tmpdiff128</text>
<text x="159.8" y="71">bpAtre</text>
<text x="37.9" y="76.6">Bpux</text>
<text x="159.8" y="76.1">0.1uF</text>
<text x="159.8" y="73.6">Cap</text>
<text x="32.8" y="80.7">PDRQ</text>
<text x="37.9" y="83.7">Cap</text>
<text x="32.8" y="84.7">0</text>
<text x="37.9" y="86.3">0.1uF</text>
<text x="37.9" y="107.1">bpDleft</text>
<text x="187.8" y="111.7">bpAre</text>
<text x="37.9" y="116.8">0.1uF</text>
<text x="37.9" y="114.3">Cap</text>
<text x="187.8" y="116.8">0.1uF</text>
<text x="187.8" y="114.3">Cap</text>
<text x="172.8" y="135.1">bpAbotre</text>
<text x="172.8" y="142.2">Cap</text>
<text x="172.8" y="144.8">0.1uF</text>
<text x="50.3" y="157.5">bpPbotle</text>
<text x="50.3" y="160.1">Cap</text>
<text x="50.3" y="162.6">0.1uF</text>
<text x="157.2" y="167.7">0.1uF</text>
<text x="157.2" y="162.6">bpDbotre</text>
<text x="157.2" y="165.1">Cap</text>
<text x="101.2" y="175.3">bpDbot</text>
<text x="101.2" y="177.9">Cap</text>
<text x="101.2" y="180.4">0.1uF</text>
<text x="151.4" y="183.2">M3hole3</text>
<text x="164.1" y="183.2">M3hole4</text>
<text x="175.3" y="183.2">M3hole1</text>
<text x="188" y="183.2">M3hole2</text>
<text x="151.4" y="190.8">M3hole</text>
<text x="152.4" y="187">M3</text>
<text x="164.1" y="190.8">M3hole</text>
<text x="165.1" y="187">M3</text>
<text x="175.3" y="190.8">M3hole</text>
<text x="176.3" y="187">M3</text>
<text x="188" y="190.8">M3hole</text>
<text x="189" y="187">M3</text>
</g>
<g font-size="2.3" fill="#800000">
<text x="60.8" y="18.9" transform="rotate(180 60.8 18.9)">AGND</text>
<text x="90.9" y="23.5" transform="rotate(-90 90.9 23.5)">AVDD33</text>
<text x="98.5" y="20.9" transform="rotate(-90 98.5 20.9)">AGND</text>
<text x="106.1" y="23.5" transform="rotate(-90 106.1 23.5)">AGND</text>
<text x="134.6" y="22.9">AVDD33</text>
<text x="40.4" y="26.5" transform="rotate(180 40.4 26.5)">AGND</text>
<text x="142.2" y="28">AGND</text>
<text x="43" y="34.2" transform="rotate(180 43 34.2)">POWERDOWN</text>
<text x="43" y="31.6" transform="rotate(180 43 31.6)">BITOUT_B</text>
<text x="83.2" y="33.7" transform="rotate(-90 83.2 33.7)">AGND</text>
<text x="103.6" y="31.1" transform="rotate(-90 103.6 31.1)">AGND</text>
<text x="114.2" y="35.6">AVDD33 AGND</text>
<text x="43" y="41.8" transform="rotate(180 43 41.8)">CLOCK_B</text>
<text x="43" y="39.2" transform="rotate(180 43 39.2)">BITIN_B</text>
<text x="43" y="36.7" transform="rotate(180 43 36.7)">LATCH_B</text>
<text x="90.9" y="38.8" transform="rotate(-90 90.9 38.8)">AVDD33</text>
<text x="93.4" y="38.8" transform="rotate(-90 93.4 38.8)">AGND</text>
<text x="101" y="38.8" transform="rotate(-90 101 38.8)">AGND</text>
<text x="53.1" y="46.9" transform="rotate(180 53.1 46.9)">AGND</text>
<text x="142.2" y="45.8">AVDD33</text>
<text x="218.6" y="43.3">AERMonACK</text>
<text x="251.1" y="44.5">AERMonACK</text>
<text x="218.6" y="53.4">AERMonAdd[0..15]</text>
<text x="218.6" y="48.3">AERMonREQ</text>
<text x="251.4" y="49.6">AERMonREQ</text>
<text x="246" y="54.7">AERMonAdd[0..15]</text>
<text x="218.6" y="61.1">CLOCK_B</text>
<text x="254.2" y="62.4">CLOCK_B</text>
<text x="218.6" y="66.2">BITIN_B</text>
<text x="218.6" y="71.2">LATCH_B</text>
<text x="255.7" y="67.4">BITIN_B</text>
<text x="218.6" y="76.3">POWERDOWN</text>
<text x="249.6" y="77.6">POWERDOWN</text>
<text x="254.4" y="72.5">LATCH_B</text>
<text x="24.7" y="82" transform="rotate(-90 24.7 82)">AVDD33</text>
<text x="34.9" y="79.5" transform="rotate(-90 34.9 79.5)">AVDD33</text>
<text x="157.5" y="81.4">AVDD33</text>
<text x="157.5" y="84">AVDD33</text>
<text x="170.2" y="78.9">AGND</text>
<text x="218.6" y="81.4">BITOUT_B</text>
<text x="253.7" y="82.7">BITOUT_B</text>
<text x="43" y="85" transform="rotate(180 43 85)">AERMonAdd7</text>
<text x="43" y="87.6" transform="rotate(180 43 87.6)">AERMonAdd6</text>
<text x="157.5" y="86.5">AGND</text>
<text x="218.6" y="86.5">resetDVS</text>
<text x="255.7" y="87.8">resetDVS</text>
<text x="43" y="95.2" transform="rotate(180 43 95.2)">AERMonAdd3</text>
<text x="43" y="92.7" transform="rotate(180 43 92.7)">AERMonAdd4</text>
<text x="43" y="90.1" transform="rotate(180 43 90.1)">AERMonAdd5</text>
<text x="157.5" y="94.1">AGND</text>
<text x="43" y="100.3" transform="rotate(180 43 100.3)">AERMonAdd1</text>
<text x="43" y="97.8" transform="rotate(180 43 97.8)">AERMonAdd2</text>
<text x="157.5" y="101.8">resetDVS</text>
<text x="157.5" y="96.7">AGND</text>
<text x="223.6" y="99.3">DVDD33</text>
<text x="232" y="96.7">DVDD33</text>
<text x="247.3" y="96.7">AVDD33</text>
<text x="256.7" y="99.3">AVDD33</text>
<text x="43" y="102.8" transform="rotate(180 43 102.8)">AERMonAdd0</text>
<text x="157.5" y="106.9">AGND</text>
<text x="157.5" y="104.3">AVDD33</text>
<text x="185.5" y="106.9">AVDD33</text>
<text x="256.7" y="106.9">AGND</text>
<text x="43" y="113" transform="rotate(180 43 113)">DVDD33</text>
<text x="248.6" y="112">AGND</text>
<text x="157.5" y="117.1">AGND</text>
<text x="157.5" y="119.6">AGND</text>
<text x="157.5" y="114.5">AGND</text>
<text x="185.5" y="115.6" transform="rotate(180 185.5 115.6)">AGND</text>
<text x="160" y="137.4">AGND</text>
<text x="177.8" y="137.4">AVDD33</text>
<text x="40.4" y="141" transform="rotate(180 40.4 141)">DVDD33</text>
<text x="68.9" y="168.5" transform="rotate(90 68.9 168.5)">AERMonREQ</text>
<text x="71.4" y="168.5" transform="rotate(90 71.4 168.5)">AERMonACK</text>
<text x="104.5" y="168.5" transform="rotate(90 104.5 168.5)">AERMonAdd8</text>
<text x="107" y="168.5" transform="rotate(90 107 168.5)">AERMonAdd9</text>
<text x="109.6" y="168.5" transform="rotate(90 109.6 168.5)">AERMonAdd10</text>
<text x="112.1" y="168.5" transform="rotate(90 112.1 168.5)">AERMonAdd11</text>
<text x="114.7" y="168.5" transform="rotate(90 114.7 168.5)">AERMonAdd12</text>
<text x="117.2" y="168.5" transform="rotate(90 117.2 168.5)">AERMonAdd13</text>
<text x="119.8" y="168.5" transform="rotate(90 119.8 168.5)">AERMonAdd14</text>
<text x="122.3" y="168.5" transform="rotate(90 122.3 168.5)">AERMonAdd15</text>
<text x="127.4" y="168.5" transform="rotate(90 127.4 168.5)">DVDD33</text>
<text x="96.4" y="179.2" transform="rotate(180 96.4 179.2)">DVDD33</text>
</g>
<g font-size="2.3" fill="#fd8400">
<text x="65.4" y="54.5" transform="rotate(-90 65.4 54.5)">50</text>
<text x="90.9" y="54.5" transform="rotate(-90 90.9 54.5)">40</text>
<text x="108.7" y="54.5" transform="rotate(-90 108.7 54.5)">33</text>
<text x="116.3" y="54.5" transform="rotate(-90 116.3 54.5)">30</text>
<text x="92.1" y="70.5" transform="rotate(-90 92.1 70.5)">biasRefr (40)</text>
<text x="110" y="67.8" transform="rotate(-90 110 67.8)">biasF (33)</text>
<text x="66.7" y="77.4" transform="rotate(-90 66.7 77.4)">biasReqPuY (p) (50)</text>
<text x="117.6" y="72.9" transform="rotate(-90 117.6 72.9)">biasPrCore (30)</text>
<text x="48.8" y="78.9">51</text>
<text x="54.9" y="80.2">biasReqPuX (p) (51)</text>
</g>
<g font-size="2.3">
<text x="68" y="54.5" transform="rotate(-90 68 54.5)">49</text>
<text x="70.5" y="54.5" transform="rotate(-90 70.5 54.5)">48</text>
<text x="73" y="54.5" transform="rotate(-90 73 54.5)">47</text>
<text x="75.6" y="54.5" transform="rotate(-90 75.6 54.5)">46</text>
<text x="78.1" y="54.5" transform="rotate(-90 78.1 54.5)">45</text>
<text x="83.2" y="54.5" transform="rotate(-90 83.2 54.5)">43</text>
<text x="85.8" y="54.5" transform="rotate(-90 85.8 54.5)">42</text>
<text x="113.8" y="54.5" transform="rotate(-90 113.8 54.5)">31</text>
<text x="118.8" y="54.5" transform="rotate(-90 118.8 54.5)">29</text>
<text x="121.4" y="54.5" transform="rotate(-90 121.4 54.5)">28</text>
<text x="123.9" y="54.5" transform="rotate(-90 123.9 54.5)">27</text>
<text x="84.5" y="64.7" transform="rotate(-90 84.5 64.7)">rx (43)</text>
<text x="69.2" y="71.8" transform="rotate(-90 69.2 71.8)">biasClock (49)</text>
<text x="71.8" y="71.1" transform="rotate(-90 71.8 71.1)">biasBitIn (48)</text>
<text x="74.3" y="71.6" transform="rotate(-90 74.3 71.6)">biasLatch (47)</text>
<text x="87.1" y="70.5" transform="rotate(-90 87.1 70.5)">rinternal (42)</text>
<text x="122.7" y="68.8" transform="rotate(-90 122.7 68.8)">n_gate (28)</text>
<text x="125.2" y="69.8" transform="rotate(-90 125.2 69.8)">n_drain (27)</text>
<text x="76.9" y="73.6" transform="rotate(-90 76.9 73.6)">powerdown (46)</text>
<text x="79.4" y="72.6" transform="rotate(-90 79.4 72.6)">biasBitOut (45)</text>
<text x="115" y="74.4" transform="rotate(-90 115 74.4)">photocurrent (31)</text>
<text x="120.1" y="77.9" transform="rotate(-90 120.1 77.9)">biasPrGenerated (29)</text>
<text x="48.8" y="84">53</text>
<text x="135.3" y="82.7">p_gate (24)</text>
<text x="149.3" y="81.4">24</text>
<text x="149.3" y="84">23</text>
<text x="48.8" y="89.1">55</text>
<text x="48.8" y="86.5">54</text>
<text x="54.9" y="87.8">Y6 (54)</text>
<text x="54.9" y="85.2">Y7 (53)</text>
<text x="134.3" y="87.8">follBias (22)</text>
<text x="134.3" y="85.2">p_drain (23)</text>
<text x="149.3" y="86.5">22</text>
<text x="149.3" y="89.1">21</text>
<text x="48.8" y="94.1">57</text>
<text x="48.8" y="91.6">56</text>
<text x="54.9" y="95.4">Y3 (57)</text>
<text x="54.9" y="92.9">Y4 (56)</text>
<text x="54.9" y="90.3">Y5 (55)</text>
<text x="130.3" y="90.3">widePadOut (21)</text>
<text x="131.5" y="92.9">cs-dataOut (20)</text>
<text x="133.1" y="95.4">cs-dataIn (19)</text>
<text x="149.3" y="94.1">19</text>
<text x="149.3" y="91.6">20</text>
<text x="48.8" y="101.8">60</text>
<text x="48.8" y="99.3">59</text>
<text x="48.8" y="96.7">58</text>
<text x="54.9" y="100.5">Y1 (59)</text>
<text x="54.9" y="98">Y2 (58)</text>
<text x="133.8" y="98">cs-clock (18)</text>
<text x="139.4" y="100.5">or (17)</text>
<text x="149.3" y="99.3">17</text>
<text x="149.3" y="96.7">18</text>
<text x="54.9" y="103.1">Y0 (60)</text>
<text x="48.8" y="114.5">65</text>
<text x="54.9" y="115.8">csPdBias</text>
<text x="149.3" y="119.6">9</text>
<text x="131.8" y="120.9">WidePadIN (9)</text>
<text x="69.2" y="156.5" transform="rotate(-90 69.2 156.5)">!REQ (77)</text>
<text x="71.8" y="156.5" transform="rotate(-90 71.8 156.5)">!ACK (78)</text>
<text x="74.3" y="156.5" transform="rotate(-90 74.3 156.5)">!OE</text>
<text x="76.9" y="156.5" transform="rotate(-90 76.9 156.5)">!reqDel (80)</text>
<text x="79.4" y="156.5" transform="rotate(-90 79.4 156.5)">reqY (81)</text>
<text x="104.9" y="156.5" transform="rotate(-90 104.9 156.5)">X0-Polarity (91)</text>
<text x="107.4" y="156.5" transform="rotate(-90 107.4 156.5)">X1 (92)</text>
<text x="110" y="156.5" transform="rotate(-90 110 156.5)">X2 (93)</text>
<text x="112.5" y="156.5" transform="rotate(-90 112.5 156.5)">X3 (94)</text>
<text x="115" y="156.5" transform="rotate(-90 115 156.5)">X4 (95)</text>
<text x="117.6" y="156.5" transform="rotate(-90 117.6 156.5)">X5 (96)</text>
<text x="120.1" y="156.5" transform="rotate(-90 120.1 156.5)">X6 (97)</text>
<text x="122.7" y="156.5" transform="rotate(-90 122.7 156.5)">X7 (98)</text>
<text x="68" y="162.7" transform="rotate(-90 68 162.7)">77</text>
<text x="70.5" y="162.7" transform="rotate(-90 70.5 162.7)">78</text>
<text x="73" y="162.7" transform="rotate(-90 73 162.7)">79</text>
<text x="75.6" y="162.7" transform="rotate(-90 75.6 162.7)">80</text>
<text x="78.1" y="162.7" transform="rotate(-90 78.1 162.7)">81</text>
<text x="103.6" y="162.7" transform="rotate(-90 103.6 162.7)">91</text>
<text x="106.1" y="162.7" transform="rotate(-90 106.1 162.7)">92</text>
<text x="108.7" y="162.7" transform="rotate(-90 108.7 162.7)">93</text>
<text x="111.2" y="162.7" transform="rotate(-90 111.2 162.7)">94</text>
<text x="113.8" y="162.7" transform="rotate(-90 113.8 162.7)">95</text>
<text x="116.3" y="162.7" transform="rotate(-90 116.3 162.7)">96</text>
<text x="118.8" y="162.7" transform="rotate(-90 118.8 162.7)">97</text>
<text x="121.4" y="162.7" transform="rotate(-90 121.4 162.7)">98</text>
<text x="202" y="178.1">Title</text>
<text x="202" y="185.8">Size</text>
<text x="214.7" y="185.8">Number</text>
<text x="265.6" y="185.8">Revision</text>
<text x="203.3" y="189.6">A4</text>
<text x="202" y="193.4">Date:</text>
<text x="202" y="195.9">File:</text>
<text x="213.5" y="193.4">11/11/2009</text>
<text x="213.5" y="195.9">C:\Documents and Settings\..\DVS128_Block.SchDoc</text>
<text x="252.9" y="195.9">Drawn By:</text>
<text x="252.9" y="193.4">Sheet</text>
<text x="260" y="193.4">of</text>
</g>
<g font-size="2.3" fill="#ee0e22">
<text x="80.7" y="54.5" transform="rotate(-90 80.7 54.5)">44</text>
<text x="93.4" y="54.5" transform="rotate(-90 93.4 54.5)">39</text>
<text x="101" y="54.5" transform="rotate(-90 101 54.5)">36</text>
<text x="103.6" y="54.5" transform="rotate(-90 103.6 54.5)">35</text>
<text x="106.1" y="54.5" transform="rotate(-90 106.1 54.5)">34</text>
<text x="111.2" y="54.5" transform="rotate(-90 111.2 54.5)">32</text>
<text x="94.7" y="70" transform="rotate(-90 94.7 70)">biasReq (39)</text>
<text x="107.4" y="70.3" transform="rotate(-90 107.4 70.3)">biasDiff (34)</text>
<text x="112.5" y="69.8" transform="rotate(-90 112.5 69.8)">biasCas (32)</text>
<text x="82" y="75.9" transform="rotate(-90 82 75.9)">biasGenNBias (44)</text>
<text x="102.3" y="73.4" transform="rotate(-90 102.3 73.4)">biasDiffOff (36)</text>
<text x="104.9" y="73.1" transform="rotate(-90 104.9 73.1)">biasDiffOn (35)</text>
<text x="48.8" y="81.4">52</text>
<text x="54.9" y="82.7">BiasReqPd (n) (52)</text>
</g>
<g font-size="2.3" fill="#009cca">
<text x="88.3" y="54.5" transform="rotate(-90 88.3 54.5)">41</text>
<text x="89.6" y="72.9" transform="rotate(-90 89.6 72.9)">biasInjGnd (41)</text>
</g>
<g font-size="2.3" fill="#11037e">
<text x="95.9" y="54.5" transform="rotate(-90 95.9 54.5)">38</text>
<text x="98.5" y="54.5" transform="rotate(-90 98.5 54.5)">37</text>
<text x="126.5" y="54.5" transform="rotate(-90 126.5 54.5)">26</text>
<text x="97.2" y="69.3" transform="rotate(-90 97.2 69.3)">AVDD (38)</text>
<text x="99.8" y="69.3" transform="rotate(-90 99.8 69.3)">AGND (37)</text>
<text x="127.8" y="69.3" transform="rotate(-90 127.8 69.3)">AVDD (26)</text>
<text x="134.8" y="80.2">AGND (25)</text>
<text x="149.3" y="78.9">25</text>
<text x="48.8" y="106.9">62</text>
<text x="48.8" y="104.3">61</text>
<text x="54.9" y="105.6">DGND (61)</text>
<text x="48.8" y="112">64</text>
<text x="48.8" y="109.4">63</text>
<text x="54.9" y="113.2">DVDD (64)</text>
<text x="54.9" y="110.7">DVDD (63)</text>
<text x="54.9" y="108.1">DGND (62)</text>
<text x="134.8" y="113.2">AGND (12)</text>
<text x="134.8" y="110.7">AVDD (13)</text>
<text x="149.3" y="112">12</text>
<text x="149.3" y="109.4">13</text>
<text x="149.3" y="137.4">2</text>
<text x="48.8" y="140">75</text>
<text x="54.9" y="141.2">PADVDD (75)</text>
<text x="135.8" y="141.2">DGND (1)</text>
<text x="135.8" y="138.7">AGND (2)</text>
<text x="149.3" y="140">1</text>
<text x="66.7" y="156.5" transform="rotate(-90 66.7 156.5)">PADGND (76)</text>
<text x="94.7" y="156.5" transform="rotate(-90 94.7 156.5)">DGND (87)</text>
<text x="97.2" y="156.5" transform="rotate(-90 97.2 156.5)">DVDD (88)</text>
<text x="99.8" y="156.5" transform="rotate(-90 99.8 156.5)">DGND (89)</text>
<text x="102.3" y="156.5" transform="rotate(-90 102.3 156.5)">DVDD (90)</text>
<text x="125.2" y="156.5" transform="rotate(-90 125.2 156.5)">DVDD (99)</text>
<text x="127.8" y="156.5" transform="rotate(-90 127.8 156.5)">DVDD (100)</text>
<text x="65.4" y="162.7" transform="rotate(-90 65.4 162.7)">76</text>
<text x="93.4" y="162.7" transform="rotate(-90 93.4 162.7)">87</text>
<text x="95.9" y="162.7" transform="rotate(-90 95.9 162.7)">88</text>
<text x="98.5" y="162.7" transform="rotate(-90 98.5 162.7)">89</text>
<text x="101" y="162.7" transform="rotate(-90 101 162.7)">90</text>
<text x="123.9" y="162.7" transform="rotate(-90 123.9 162.7)">99</text>
<text x="126.5" y="163.7" transform="rotate(-90 126.5 163.7)">100</text>
</g>
<g font-size="2.3" fill="#da2467">
<text x="149.3" y="101.8">16</text>
<text x="131.8" y="103.1">arrayReset (16)</text>
<text x="139.1" y="105.6">e1 (15)</text>
<text x="149.3" y="106.9">14</text>
<text x="149.3" y="104.3">15</text>
<text x="139.1" y="108.1">e2 (14)</text>
<text x="139.1" y="118.3">e4 (10)</text>
<text x="139.1" y="115.8">e3 (11)</text>
<text x="149.3" y="117.1">10</text>
<text x="149.3" y="114.5">11</text>
</g>
<g font-size="2.3" fill="#fdf101">
<text x="48.8" y="119.6">67</text>
<text x="48.8" y="117.1">66</text>
<text x="54.9" y="118.3">nc (66)</text>
<text x="48.8" y="124.7">69</text>
<text x="48.8" y="122.1">68</text>
<text x="54.9" y="126">nc (69)</text>
<text x="54.9" y="123.4">nc (68)</text>
<text x="54.9" y="120.9">nc (67)</text>
<text x="140.2" y="126">nc (7)</text>
<text x="140.2" y="123.4">nc (8)</text>
<text x="149.3" y="124.7">7</text>
<text x="149.3" y="122.1">8</text>
<text x="48.8" y="129.8">71</text>
<text x="48.8" y="127.2">70</text>
<text x="54.9" y="131">nc (71)</text>
<text x="54.9" y="128.5">nc (70)</text>
<text x="140.2" y="131">nc (5)</text>
<text x="140.2" y="128.5">nc (6)</text>
<text x="149.3" y="129.8">5</text>
<text x="149.3" y="127.2">6</text>
<text x="48.8" y="132.3">72</text>
<text x="48.8" y="137.4">74</text>
<text x="48.8" y="134.9">73</text>
<text x="54.9" y="133.6">nc (72)</text>
<text x="54.9" y="136.1">nc (73)</text>
<text x="140.2" y="136.1">nc (3)</text>
<text x="140.2" y="133.6">nc (4)</text>
<text x="149.3" y="134.9">3</text>
<text x="149.3" y="132.3">4</text>
<text x="54.9" y="138.7">nc (74)</text>
<text x="82" y="156.5" transform="rotate(-90 82 156.5)">nc (82)</text>
<text x="84.5" y="156.5" transform="rotate(-90 84.5 156.5)">nc (83)</text>
<text x="87.1" y="156.5" transform="rotate(-90 87.1 156.5)">nc (84)</text>
<text x="89.6" y="156.5" transform="rotate(-90 89.6 156.5)">nc (85)</text>
<text x="92.1" y="156.5" transform="rotate(-90 92.1 156.5)">nc (86)</text>
<text x="80.7" y="162.7" transform="rotate(-90 80.7 162.7)">82</text>
<text x="83.2" y="162.7" transform="rotate(-90 83.2 162.7)">83</text>
<text x="85.8" y="162.7" transform="rotate(-90 85.8 162.7)">84</text>
<text x="88.3" y="162.7" transform="rotate(-90 88.3 162.7)">85</text>
<text x="90.9" y="162.7" transform="rotate(-90 90.9 162.7)">86</text>
</g>
</svg>
